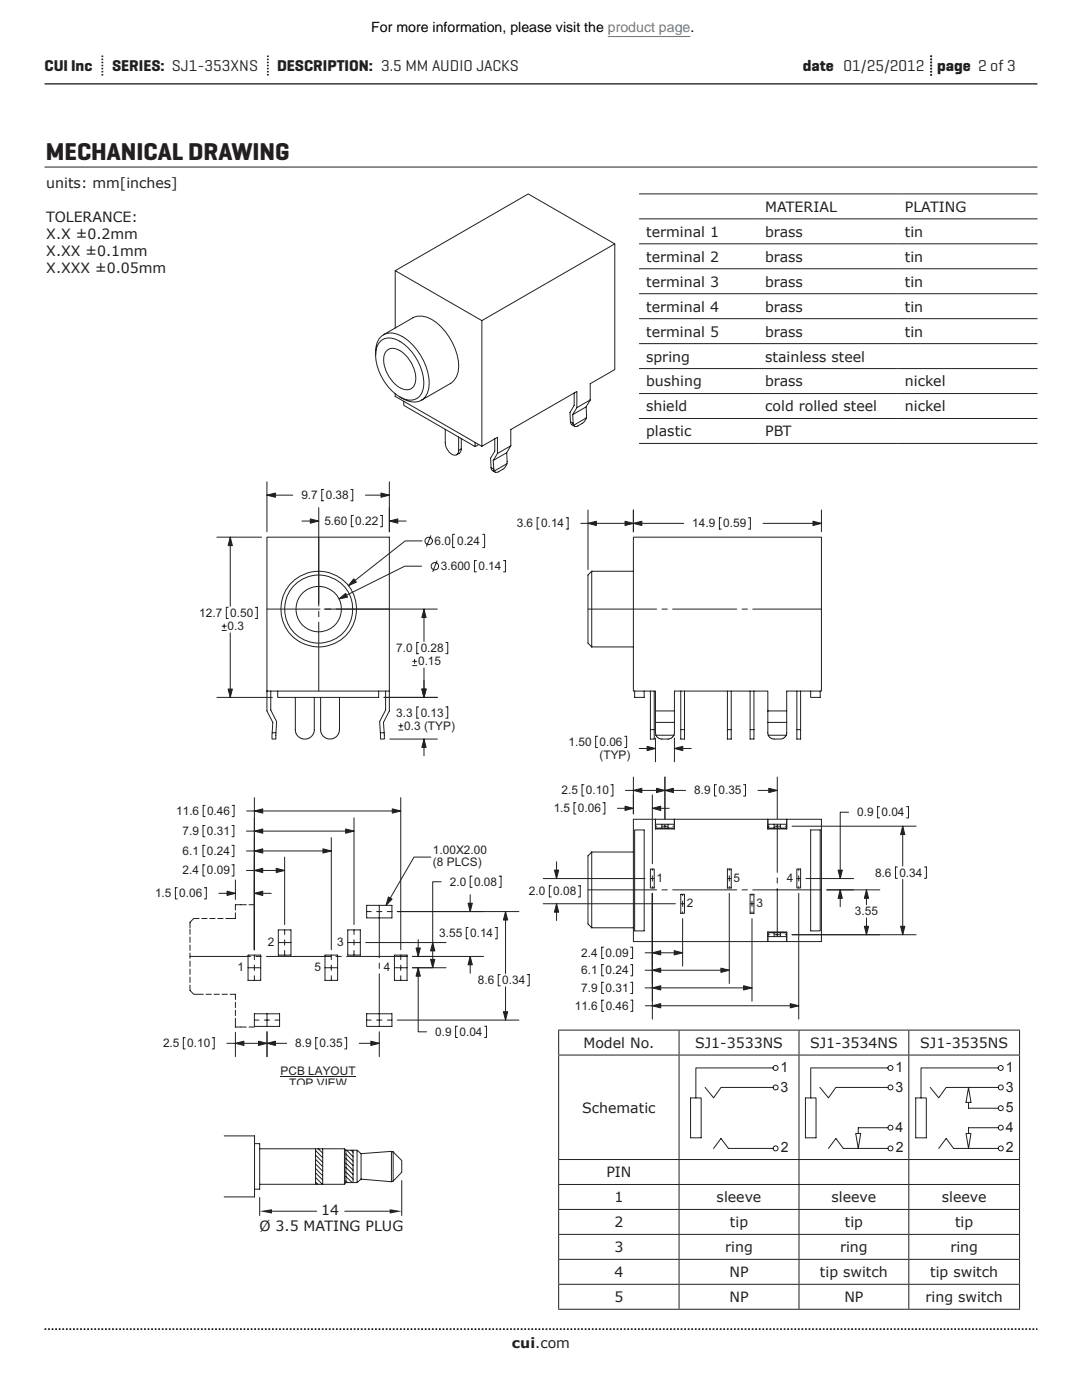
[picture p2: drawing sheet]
<svg xmlns="http://www.w3.org/2000/svg" width="216mm" height="279mm" viewBox="0 0 216 279" stroke-linecap="round" stroke-linejoin="round" font-family="sans-serif">
<path d="M8.9 265.3h198.1" fill="none" stroke="#231f20" stroke-width=".35" stroke-dasharray=".4 .4 .4 .4 .4 .4" stroke-dashoffset=".7" stroke-linecap="butt"/>
<path d="M8.9 16.7h198.1" fill="none" stroke="#231f20" stroke-width=".26"/>
<path d="M20.4 11.1v4M53.4 11.1v4M185.8 11.1v4" fill="none" stroke="#231f20" stroke-width=".35" stroke-dasharray=".3 .3 .3 .3 .3 .3" stroke-dashoffset=".6" stroke-linecap="butt"/>
<g fill="none" stroke="#231f20" stroke-width=".2">
<path d="M122.7 48.7l-17.3-10-26.5 15.3M75 70.9v-.6a3.5 3.5 0 0 1 2.4-3.8 6.9 6.9 0 0 1 5.8 3.4 10.2 10.2 0 0 1 2.2 8 2.96 2.96 0 0 1-4.4 2l-1.2-.7M75.9 68.1a3.1 3.1 0 0 1 3.9 0 10.2 10.2 0 0 1 4.6 9.5 2.66 2.66 0 0 1-3.9 1.9 10 10 0 0 1-5.4-9.7l.4-1.2zM76.5 66.8l5.9-3.4a4 4 0 0 1 4.5 .9 12 12 0 0 1 4.6 9.2 3.7 3.7 0 0 1-1.6 3l-5.8 3.4M77.1 70a2.27 2.27 0 0 1 3.1 .2 6.7 6.7 0 0 1 2.6 6.2 1.82 1.82 0 0 1-2.8 1.1 6.8 6.8 0 0 1-3.3-6.6zM78.9 78.6v.5l17.2 10M96.1 64l-17.2-10v11.4M114.6 78.4v2.5l-.9 1.4 .1 1.9M117.8 79.8v-3.2l4.9-2.8v-25.1l-26.6 15.3v25.1l3.2-1.8v3.2M117.8 79.8l-.8 1.4-2.7 1.5M117.8 79.8l-2.7 1.6M80.6 80.1v.8l14.2 8.2"/>
<path d="M88.8 85.7v2.7a2.64 2.64 0 0 0 1.9 2.4 .8 .8 0 0 0 .8-.9M91.5 87.2v2.7M92 89.6v.3a1.21 1.21 0 0 1-.9 .9M92 87.5v2.1M92 89.6l-.5 .3M94.8 88.3v.8M95.5 88.7l-.7 .4M98 93.3l.2 .5 .6 .4M98 93.3l.5 .3M98.4 91.9l.1 1.7M98.5 93.6l.1 .4M98.7 87.6v2.4l-.8 1.5 .1 1.8"/>
<path d="M99.3 90.5l-.9 1.4M101.1 90.4v2.2M101.1 92.6l-.6 1-1.2 .6a.5 .5 0 0 1-.7-.2M101.1 92.6l-2.5 1.4M101.9 89l-.8 1.4-2.7 1.5M101.9 89l-2.6 1.5M113.8 84.2l.2 .5 .6 .4M113.8 84.2l.6 .3M114.3 82.7l.1 1.8M114.4 84.5l.1 .4M115.1 81.4v-3.3l-13.2 7.6v3.3M115.1 81.4l-.8 1.3"/>
<path d="M117 81.2v2.2M117 83.4l-.5 .8-1.3 .9a.51 .51 0 0 1-.7-.2M117 83.4l-2.5 1.5M118.1 114v15.1M118.1 114l-.8 .8v13.6l.8 .7M118.1 114h8.3M118.1 129.1h8.3M126.6 137.9v1.3h1.9v-1.3M129.8 137.9v7.7M130.5 137.9v7.7M135.8 137.9v7.7M136.6 137.9v7.7"/>
<path d="M145.1 137.9v7.7M145.9 137.9v7.7M149.7 137.9v7.7M150.4 137.9v7.7M159 137.9v7.7M159.7 137.9v7.7M161.8 137.9v1.3h1.9v-1.3M50.8 159.2v30.3M80 159.2v30.3M129.8 145.6h.7v1.9h-.7zM130.8 141.9v-4h-4.4v-30.7h37.5v30.7h-6.9v8.5l-.1 .3M130.8 141.9l.1 4.8"/>
<path d="M130.8 141.9h3.8M130.8 144.2h3.8M130.9 146.7l.5 .6 .7 .2M130.9 146.7h3.6M134.5 146.7l-.4 .5-.4 .2-1.6 .1M135.8 145.6h.8v1.9h-.8zM145.1 145.6h.8v1.9h-.8zM149.7 145.6h.7v1.9h-.7zM153.2 141.9v-4h-18.6v8.3l-.1 .5M153.2 141.9l.1 4.8M153.2 141.9h3.8M153.2 144.2h3.8"/>
<path d="M153.3 146.7l.5 .6 .7 .2M153.3 146.7h3.6M156.9 146.7l-.3 .5-.5 .2-1.6 .1M159 145.6h.7v1.9h-.7zM35.4 177.2h-.4v2.2h.4M40.8 177.2h.4v2.2h-.4M40.9 172.6h-.4v2.2h.4M40.9 168.7h-.4v2.2h.4M40.9 164.7h-.4v2.3h.4M40.9 160.7h-.4v2.3h.4M43.7 178.3h3.3M46.3 172.6h.4v2.2h-.4"/>
<path d="M46.3 168.7h.4v2.2h-.4M46.3 164.7h.4v2.3h-.4M46.3 160.7h.4v2.3h-.4M47 175.6v3.9M49.2 173.7h7.6M49.2 169.8h16.9M49.2 165.9h21.4M49.2 161.9h30.8M50.8 178.3h3.3M56.8 171.1v13.4M66.1 167.2v22.3M70.6 163.2v21.3"/>
<path d="M88 176h-1.7v17.1M93.8 178.6v3.3M94.2 174.9h-.4v2.2h.4M99.6 174.9h.4v2.2h-.4M118.1 170v15.2M118.1 170l-.8 .8v13.6l.8 .8M118.1 170h8.3M126.4 163.5h37.5v24.4h-37.5zM126.6 165.6h1.9v20.2h-1.9zM129.8 173.4h.7v3.8h-.7zM130.8 164.5h1.3v.8h-1.3zM130.8 165.3v.1h3.8v-.1"/>
<path d="M130.8 163.5v1M132.1 164.5h1.2M132.1 165.3h1.2M133.3 164.5h1.3v.8h-1.3zM134.6 163.5v1M135.8 178.5h.8v3.8h-.8zM145.1 173.4h.8v3.8h-.8zM149.7 178.5h.7v3.8h-.7zM153.2 165.3v.1h3.8v-.1M153.2 163.5v1M154.5 164.5h-1.3v.8h1.3M154.5 164.5v.8"/>
<path d="M154.5 164.5h1.2M154.5 165.3h1.2M155.7 164.5h1.3v.8h-1.3zM157 163.5v1M159 173.4h.7v3.8h-.7zM161.8 165.6h1.9v20.2h-1.9zM37.9 196.6v1.1l.8 .7h1.9M37.9 190.9h12.1M37.9 185.4v1.1M37.9 187v1.1M37.9 188.6v1.1M37.9 190.2v1.1"/>
<path d="M37.9 191.8v1.1M37.9 193.4v1.1M37.9 195v1.1M39.7 183.3h-1.1l-.7 .8v1M40.3 183.3h1M41.1 198.4h1.1M41.9 183.3h1M42.7 198.4h1.1M43.5 183.3h1M44.3 198.4h1.1M45.9 198.4h1.1v1.1M47 182.2v1.1h-1.9"/>
<path d="M48 180.6h-1v1M48.1 180.6h1.1M49.5 193.1h2.5M49.5 190.6h2.5v5.1h-2.5zM49.7 180.6h1.1M50.8 190.6v.9M50.8 192.6v1.1M50.8 194.7v1M51 190.9h1.1M53.2 190.9h12.8M55.5 188.1h2.6M55.5 185.6h2.6v5h-2.6z"/>
<path d="M56.8 185.6v.9M56.8 187.6v1M56.8 189.7v.9M64.8 193.1h2.6M64.8 190.6h2.6v5.1h-2.6zM66.1 190.6v.9M66.1 192.6v1.1M66.1 194.7v1M67 190.9h1.1M69.2 190.9h12M69.4 188.1h2.5M69.4 185.6h2.5v5h-2.5z"/>
<path d="M70.6 185.6v.9M70.6 187.6v1M70.6 189.7v.9M73 188.1h16M73.2 181.9h.9M73.2 180.7h5v2.5h-5zM75.1 181.9h1.1M75.7 180.7v10.4M75.7 192.2v1.1M75.7 194.3v10.5M77.3 181.9h.9M78.7 193.1h2.5"/>
<path d="M78.7 190.6h2.5v5.1h-2.5zM79.3 181.9h24.2M80 190.6v.9M80 192.6v1.1M80 194.7v1M82.3 193.1h6.7M82.3 190.9h14.2M83.4 193.1v12.8h1.7M83.4 187.5v3.4M93.4 185.1h-.4v2.3h.4M93.8 190.9v3.3M98.8 185.1h.4v2.3h-.4"/>
<path d="M99.8 194.5h-.4v2.2h.4M100.9 181.9v12.4M100.9 196.9v6.7M105.2 194.5h.4v2.2h-.4M118.1 185.2h8.3M153.2 186.1v-.1h3.8v.1M153.2 186.9v1M154.5 186.2l-1.3-.1v.8h1.3M154.5 186.2v.7M154.5 186.2h1.2M154.5 186.9h1.2M155.7 186.2l1.3-.1v.8h-1.3"/>
<path d="M155.7 186.2v.7M157 186.9v1M37 207.1h-.4v2.2h.4M42.4 207.1h.3v2.2h-.3M45.3 208.2h11.9M47 203.2v1.8h1M47 200v1.1M47 201.6v1.1M47 206v4.9M48.1 205h1.1M49.7 205h1.1M50.8 202.3h5v2.5h-5z"/>
<path d="M50.8 203.6h.9M52.7 203.6h1.1M53.3 202.3v2.5M53.3 205.9v5M54.9 203.6h.9M63.4 207.1h-.4v2.2h.4M68.8 207.1h.4v2.2h-.4M71.7 208.2h4M73.2 202.3h5v2.5h-5zM73.2 203.6h.9M75.1 203.6h1.1M75.7 205.9v5"/>
<path d="M77.3 203.6h.9M79.3 203.6h24.2M91.3 204.8h-.4v2.2h.4M96.7 204.8h.4v2.2h-.4"/>
</g>
<path d="M47 208.2l1.7-.4v.8z" fill="#231f20"/>
<path d="M47 208.2l1.7-.4v.8z" fill="none" stroke="#231f20" stroke-width=".2"/>
<path d="M51.6 207.8l1.7 .4-1.7 .4z" fill="#231f20"/>
<path d="M51.6 207.8l1.7 .4-1.7 .4z" fill="none" stroke="#231f20" stroke-width=".2"/>
<path d="M53.3 208.2l1.7-.4v.8z" fill="#231f20"/>
<path d="M53.3 208.2l1.7-.4v.8z" fill="none" stroke="#231f20" stroke-width=".2"/>
<path d="M74 207.8l1.7 .4-1.7 .4z" fill="#231f20"/>
<path d="M74 207.8l1.7 .4-1.7 .4z" fill="none" stroke="#231f20" stroke-width=".2"/>
<path d="M45.3 177.9l1.7 .4-1.7 .4z" fill="#231f20"/>
<path d="M45.3 177.9l1.7 .4-1.7 .4z" fill="none" stroke="#231f20" stroke-width=".2"/>
<path d="M50.8 178.3l1.6-.4v.8z" fill="#231f20"/>
<path d="M50.8 178.3l1.6-.4v.8z" fill="none" stroke="#231f20" stroke-width=".2"/>
<path d="M50.8 173.7l1.6-.4v.8z" fill="#231f20"/>
<path d="M50.8 173.7l1.6-.4v.8z" fill="none" stroke="#231f20" stroke-width=".2"/>
<path d="M55.1 173.3l1.7 .4-1.7 .4z" fill="#231f20"/>
<path d="M55.1 173.3l1.7 .4-1.7 .4z" fill="none" stroke="#231f20" stroke-width=".2"/>
<path d="M50.8 169.8l1.6-.4v.9z" fill="#231f20"/>
<path d="M50.8 169.8l1.6-.4v.9z" fill="none" stroke="#231f20" stroke-width=".2"/>
<path d="M64.4 169.4l1.7 .4-1.7 .5z" fill="#231f20"/>
<path d="M64.4 169.4l1.7 .4-1.7 .5z" fill="none" stroke="#231f20" stroke-width=".2"/>
<path d="M50.8 165.9l1.6-.5v.9z" fill="#231f20"/>
<path d="M50.8 165.9l1.6-.5v.9z" fill="none" stroke="#231f20" stroke-width=".2"/>
<path d="M69 165.4l1.6 .5-1.6 .4z" fill="#231f20"/>
<path d="M69 165.4l1.6 .5-1.6 .4z" fill="none" stroke="#231f20" stroke-width=".2"/>
<path d="M50.8 161.9l1.6-.5v.9z" fill="#231f20"/>
<path d="M50.8 161.9l1.6-.5v.9z" fill="none" stroke="#231f20" stroke-width=".2"/>
<path d="M78.3 161.4l1.7 .5-1.7 .4z" fill="#231f20"/>
<path d="M78.3 161.4l1.7 .5-1.7 .4z" fill="none" stroke="#231f20" stroke-width=".2"/>
<path d="M100.9 181.9l.4 1.7h-.9z" fill="#231f20"/>
<path d="M100.9 181.9l.4 1.7h-.9z" fill="none" stroke="#231f20" stroke-width=".2"/>
<path d="M100.4 201.9h.9l-.4 1.7z" fill="#231f20"/>
<path d="M100.4 201.9h.9l-.4 1.7z" fill="none" stroke="#231f20" stroke-width=".2"/>
<path d="M85.9 191.5h.9l-.5 1.6z" fill="#231f20"/>
<path d="M85.9 191.5h.9l-.5 1.6z" fill="none" stroke="#231f20" stroke-width=".2"/>
<path d="M86.3 188.1l.5 1.7h-.9z" fill="#231f20"/>
<path d="M86.3 188.1l.5 1.7h-.9z" fill="none" stroke="#231f20" stroke-width=".2"/>
<path d="M83 189.2h.9l-.5 1.7z" fill="#231f20"/>
<path d="M83 189.2h.9l-.5 1.7z" fill="none" stroke="#231f20" stroke-width=".2"/>
<path d="M83.4 193.1l.5 1.7h-.9z" fill="#231f20"/>
<path d="M83.4 193.1l.5 1.7h-.9z" fill="none" stroke="#231f20" stroke-width=".2"/>
<path d="M93.8 190.9l.4 1.6h-.8z" fill="#231f20"/>
<path d="M93.8 190.9l.4 1.6h-.8z" fill="none" stroke="#231f20" stroke-width=".2"/>
<path d="M93.4 180.3h.8l-.4 1.6z" fill="#231f20"/>
<g fill="none" stroke="#231f20" stroke-width=".2">
<path d="M117.3 121.6h13.7M132.1 121.6h1.1M134.2 121.6h12.8M148.1 121.6h1M150.2 121.6h13.7M116.5 156.6h-.4v2.3h.4M121.9 156.6h.4v2.3h-.4M124.8 157.7h12M126.4 155.1v7.3M130.2 158.7v13.7M132.7 155.1v8.3M143 156.6h-.4v2.3h.4"/>
<path d="M148.4 156.6h.4v2.3h-.4M151.3 157.7h3.8M155.1 155.1v8.3M108.4 175.3h20.3M110 176.8h-.4v2.2h.4M111.1 172v3.3M114.9 160.2h-.4v2.3h.4M115.4 176.8h.4v2.2h-.4M117.3 177.6h13.7M120.3 160.2h.4v2.3h-.4M123.2 161.3h3.2M129.8 175.3h.7"/>
<path d="M130.2 178.3v25.1M130.2 161.3h3.3M130.2 173.4v.3M130.2 174.8v1M130.2 176.9v.3M130.8 164.9h.3M130.8 163.5v1.9M132.1 177.6h1.1M132.1 164.9h1.1M132.7 164.5v.8M134.2 177.6h12.8M134.3 164.9h.3"/>
<path d="M134.6 163.5v1.9M136.2 178.5v.3M136.2 179.8v1.1M145.1 175.3h.8M145.5 178.3v18M145.5 173.4v.3M145.5 174.8v1M145.5 176.9v.3M148.1 177.6h1M150 178.5v.3M150 179.8v1.1M150.2 177.6h13.7"/>
<path d="M153.2 164.9h.3M153.2 163.5v1.9M154.6 164.9h1M155.1 164.5v9.6M155.1 175.2v1M155.1 177.3v9.6M156.7 164.9h.3M157 163.5v1.9M158 164.9h24.8M159 175.3h.7M159.4 178.3v25.1M159.4 173.4v.3"/>
<path d="M159.4 174.8v1M159.4 176.9v.3M160.8 175.3h9.5M165 177.6h10.6M167.7 177.6v3.3M169.3 162.1h-1.6v13.2M172.9 177.6v3M175.5 161h-.4v2.2h.4M179.1 173h-.4v2.3h.4M180.1 164.9v7.9M180.1 175.5v11M180.9 161h.4v2.2h-.4"/>
<path d="M184.5 173h.4v2.3h-.4M93.4 180.3h.8l-.4 1.6zM108.4 180.4h26.4M111.1 180.4v3.3M120.5 189h-.4v2.3h.4M120.5 196h-.4v2.3h.4M120.5 192.5h-.4v2.3h.4M120.5 199.6h-.4v2.2h.4M125.8 189h.4v2.3h-.4M125.8 196h.4v2.3h-.4M125.8 192.5h.4v2.3h-.4M125.9 199.6h.3v2.2h-.3"/>
<path d="M128.7 190.2h7.5M128.7 197.2h21.3M128.7 193.6h16.8M135.8 180.4h.8M136.2 183.3v9.5M136.2 182v.3M149.7 180.4h.7M150 183.3v16.5M150 182v.3M153.2 186.5h.3M153.2 186v1.9M154.6 186.5h1"/>
<path d="M156.7 186.5h.3M157 186v1.9M172.9 183.2v3.3M182.8 186.5h-24.8M128.7 200.7h30.7"/>
</g>
<path d="M172.9 177.6l.4 1.7h-.8z" fill="#231f20"/>
<path d="M172.9 177.6l.4 1.7h-.8z" fill="none" stroke="#231f20" stroke-width=".2"/>
<path d="M172.5 184.9h.8l-.4 1.6z" fill="#231f20"/>
<path d="M172.5 184.9h.8l-.4 1.6z" fill="none" stroke="#231f20" stroke-width=".2"/>
<path d="M124.7 160.9l1.7 .4-1.7 .4z" fill="#231f20"/>
<path d="M124.7 160.9l1.7 .4-1.7 .4z" fill="none" stroke="#231f20" stroke-width=".2"/>
<path d="M130.2 161.3l1.6-.4v.8z" fill="#231f20"/>
<path d="M130.2 161.3l1.6-.4v.8z" fill="none" stroke="#231f20" stroke-width=".2"/>
<path d="M130.2 190.2l1.6-.5v.9z" fill="#231f20"/>
<path d="M130.2 190.2l1.6-.5v.9z" fill="none" stroke="#231f20" stroke-width=".2"/>
<path d="M134.5 189.7l1.7 .5-1.7 .4z" fill="#231f20"/>
<path d="M134.5 189.7l1.7 .5-1.7 .4z" fill="none" stroke="#231f20" stroke-width=".2"/>
<path d="M130.2 197.2l1.6-.5v.9z" fill="#231f20"/>
<path d="M130.2 197.2l1.6-.5v.9z" fill="none" stroke="#231f20" stroke-width=".2"/>
<path d="M148.4 196.7l1.6 .5-1.6 .4z" fill="#231f20"/>
<path d="M148.4 196.7l1.6 .5-1.6 .4z" fill="none" stroke="#231f20" stroke-width=".2"/>
<path d="M110.6 173.6h.9l-.4 1.7z" fill="#231f20"/>
<path d="M110.6 173.6h.9l-.4 1.7z" fill="none" stroke="#231f20" stroke-width=".2"/>
<path d="M111.1 180.4l.4 1.6h-.9z" fill="#231f20"/>
<path d="M111.1 180.4l.4 1.6h-.9z" fill="none" stroke="#231f20" stroke-width=".2"/>
<path d="M167.2 173.6h.9l-.4 1.7z" fill="#231f20"/>
<path d="M167.2 173.6h.9l-.4 1.7z" fill="none" stroke="#231f20" stroke-width=".2"/>
<path d="M167.7 177.6l.4 1.7h-.9z" fill="#231f20"/>
<path d="M167.7 177.6l.4 1.7h-.9z" fill="none" stroke="#231f20" stroke-width=".2"/>
<path d="M126.4 157.7l1.7-.4v.9z" fill="#231f20"/>
<path d="M126.4 157.7l1.7-.4v.9z" fill="none" stroke="#231f20" stroke-width=".2"/>
<path d="M131 157.3l1.7 .4-1.7 .5z" fill="#231f20"/>
<path d="M131 157.3l1.7 .4-1.7 .5z" fill="none" stroke="#231f20" stroke-width=".2"/>
<path d="M132.7 157.7l1.7-.4v.9z" fill="#231f20"/>
<path d="M132.7 157.7l1.7-.4v.9z" fill="none" stroke="#231f20" stroke-width=".2"/>
<path d="M153.4 157.3l1.7 .4-1.7 .5z" fill="#231f20"/>
<path d="M153.4 157.3l1.7 .4-1.7 .5z" fill="none" stroke="#231f20" stroke-width=".2"/>
<path d="M130.2 193.6l1.6-.4v.9z" fill="#231f20"/>
<path d="M130.2 193.6l1.6-.4v.9z" fill="none" stroke="#231f20" stroke-width=".2"/>
<path d="M143.8 193.2l1.7 .4-1.7 .5z" fill="#231f20"/>
<path d="M143.8 193.2l1.7 .4-1.7 .5z" fill="none" stroke="#231f20" stroke-width=".2"/>
<path d="M130.2 200.7l1.6-.4v.8z" fill="#231f20"/>
<path d="M130.2 200.7l1.6-.4v.8z" fill="none" stroke="#231f20" stroke-width=".2"/>
<path d="M157.7 200.3l1.7 .4-1.7 .4z" fill="#231f20"/>
<path d="M157.7 200.3l1.7 .4-1.7 .4z" fill="none" stroke="#231f20" stroke-width=".2"/>
<path d="M180.1 164.9l.5 1.7h-.9z" fill="#231f20"/>
<path d="M180.1 164.9l.5 1.7h-.9z" fill="none" stroke="#231f20" stroke-width=".2"/>
<path d="M179.7 184.9h.9l-.5 1.6z" fill="#231f20"/>
<g fill="none" stroke="#231f20" stroke-width=".2">
<path d="M107.6 103.3h-.4v2.3h.4M113 103.3h.4v2.3h-.4M115.9 104.4h20.5M117.3 101.8v11.9M126.4 101.8v4.3M143.9 103.3h-.4v2.3h.4M149.3 103.3h.4v2.3h-.4M152.3 104.4h11.6M163.9 101.8v4.3M119.2 146.9h-.3v2.3h.3M124.6 146.9h.4v2.3h-.4M127.5 149.4h3.3"/>
<path d="M130.8 147.3v4.7M134.6 147.3v4.7M134.6 149.4h3.3M179.7 184.9h.9l-.5 1.6z"/>
</g>
<path d="M124.7 104l1.7 .4-1.7 .5z" fill="#231f20"/>
<path d="M124.7 104l1.7 .4-1.7 .5z" fill="none" stroke="#231f20" stroke-width=".2"/>
<path d="M117.3 104.4l1.7-.4v.9z" fill="#231f20"/>
<path d="M117.3 104.4l1.7-.4v.9z" fill="none" stroke="#231f20" stroke-width=".2"/>
<path d="M162.2 104l1.7 .4-1.7 .5z" fill="#231f20"/>
<path d="M162.2 104l1.7 .4-1.7 .5z" fill="none" stroke="#231f20" stroke-width=".2"/>
<path d="M126.4 104.4l1.7-.4v.9z" fill="#231f20"/>
<path d="M126.4 104.4l1.7-.4v.9z" fill="none" stroke="#231f20" stroke-width=".2"/>
<path d="M129.1 149l1.7 .4-1.7 .4z" fill="#231f20"/>
<path d="M129.1 149l1.7 .4-1.7 .4z" fill="none" stroke="#231f20" stroke-width=".2"/>
<path d="M134.6 149.4l1.6-.4v.8z" fill="#231f20"/>
<path d="M134.6 149.4l1.6-.4v.8zM86 171.1h-3.4l-5.6 9.6M56 214.8h15" fill="none" stroke="#231f20" stroke-width=".2"/>
<path d="M77.5 179l.7 .4-1.2 1.3z" fill="#231f20"/>
<g fill="none" stroke="#231f20" stroke-width=".2">
<path d="M53.3 96.2v9.9M53.3 98.8h5.1M64.6 97.7h-.4v2.2h.4M70 97.7h.4v2.2h-.4M72.9 98.8h4.8M77.7 96.2v9.9M43.3 107.2h8.9M45.9 107.2v13.8M60.2 104h3.4M63.6 101.3v19.7M70.5 102.9h-.4v2.2h.4M75.9 102.9h.4v2.2h-.4"/>
<path d="M77.7 104h3.3M84.1 113h-3.3l-13.1 6.5M84.2 107.9h-3.3l-11.4 9M86 106.9l-.9 2.1M87.2 111.9l-.8 2.2M90.7 106.6h-.4v2.7h.4M95.1 111.9h-.4v2.2h.4M96.3 106.6h.4v2.7h-.4M100.5 111.9h.4v2.2h-.4M43.3 139.2h11M44.3 125.8h.9M44.3 125h.9"/>
<path d="M44.7 124.5v.9M45.6 121.2h-.4v2.2h.4M45.9 126.3v12.9M50.9 121.2h.4v2.2h-.4M53.3 137.9v-30.7h24.4v34.7l-1.2 2.3 .2 2M53.3 137.9h24.4M53.3 137.9v4l1.1 2.3-.1 2M53.3 121.6h10.6M54 137.9v3.8l1.2 2.3-.1 2.2M55.4 137.9v1.3h20.2v-1.3M58.9 139.2v6.7l.3 .7 .4 .5 1 .4h.7l.5-.3 .5-.5 .3-.5 .1-7M63.6 124.2v13.7"/>
<path d="M63.6 122v1.1M64 139.2v6.7l.2 .6 .3 .4 1.1 .6 1.2-.3 .5-.4 .4-.6v-7M64.7 121.6h22.6M76.9 137.9v3.8l-1.1 2.3 .1 2.2M82.3 132.8h.9M82.3 132h.9M82.7 131.6v.8M83.6 128.2h-.4v2.3h.4M84.6 121.6v6.4M84.6 133.3v5.9M87.3 139.2h-10.7M89 128.2h.3v2.3h-.3"/>
<path d="M54.3 146.2h.8l-.1 1.3h-.7zM75.9 146.2v1.3h.8v-1.3M75.9 146.2h.8M77.8 147.5h9.5M79.6 145.7h.8M79.6 144.8h.8M80 144.4v.9M83.6 141.1h-.4v2.2h.4M84.6 147.5v3.4M89 141.1h.3v2.2h-.3M77.5 179l.7 .4-1.2 1.3z"/>
<circle cx="85.5" cy="108" r=".75"/>
<circle cx="86.8" cy="113" r=".74"/>
<circle cx="63.6" cy="121.6" r="7.6"/>
<circle cx="63.6" cy="121.6" r="4.5"/>
<circle cx="63.6" cy="121.6" r="6.8"/>
</g>
<path d="M70.6 115.5l.5 .7-1.6 .7z" fill="#231f20"/>
<path d="M70.6 115.5l.5 .7-1.6 .7z" fill="none" stroke="#231f20" stroke-width=".2"/>
<path d="M61.9 103.6l1.7 .4-1.7 .4z" fill="#231f20"/>
<path d="M61.9 103.6l1.7 .4-1.7 .4z" fill="none" stroke="#231f20" stroke-width=".2"/>
<path d="M77.7 104l1.7-.4v.8z" fill="#231f20"/>
<path d="M77.7 104l1.7-.4v.8z" fill="none" stroke="#231f20" stroke-width=".2"/>
<path d="M76 98.4l1.7 .4-1.7 .4z" fill="#231f20"/>
<path d="M76 98.4l1.7 .4-1.7 .4z" fill="none" stroke="#231f20" stroke-width=".2"/>
<path d="M53.3 98.8l1.6-.4v.8z" fill="#231f20"/>
<path d="M53.3 98.8l1.6-.4v.8z" fill="none" stroke="#231f20" stroke-width=".2"/>
<path d="M84.6 147.5l.4 1.7h-.8z" fill="#231f20"/>
<path d="M84.6 147.5l.4 1.7h-.8z" fill="none" stroke="#231f20" stroke-width=".2"/>
<path d="M84.6 121.6l.4 1.6h-.8z" fill="#231f20"/>
<path d="M84.6 121.6l.4 1.6h-.8z" fill="none" stroke="#231f20" stroke-width=".2"/>
<path d="M45.5 137.5h.9l-.5 1.7z" fill="#231f20"/>
<path d="M45.5 137.5h.9l-.5 1.7z" fill="none" stroke="#231f20" stroke-width=".2"/>
<path d="M45.9 107.2l.5 1.7h-.9z" fill="#231f20"/>
<path d="M45.9 107.2l.5 1.7h-.9z" fill="none" stroke="#231f20" stroke-width=".2"/>
<path d="M84.2 137.5h.8l-.4 1.7z" fill="#231f20"/>
<path d="M84.2 137.5h.8l-.4 1.7z" fill="none" stroke="#231f20" stroke-width=".2"/>
<path d="M84.2 137.5h.8l-.4 1.7z" fill="#231f20"/>
<path d="M84.2 137.5h.8l-.4 1.7z" fill="none" stroke="#231f20" stroke-width=".2"/>
<path d="M67.7 119.5l1.3-1.1 .3 .8z" fill="#231f20"/>
<g fill="none" stroke="#231f20" stroke-width=".2">
<path d="M8.9 33.3h198.1M127.5 38.7h79.5M127.5 43.7h79.5M127.5 48.7h79.5M127.5 53.6h79.5M127.5 58.6h79.5M127.5 63.6h79.5M127.5 68.6h79.5M127.5 73.6h79.5M127.5 78.5h79.5M127.5 83.5h79.5M127.5 88.5h79.5"/>
<path d="M67.7 119.5l1.3-1.1 .3 .8zM111.4 205.6h92.1M111.4 210.6h92.1M111.5 205.7v4.8M111.5 210.6v20.7M135.5 205.7v4.8M135.5 210.6v20.7M137.8 219.1h2.1v8h-2.1zM140.7 217l1.7 2.1 1.5-2.1h10.4M154.3 213.1h-15.4v6M159.4 205.7v4.8M159.4 210.6v20.7"/>
<path d="M160.7 219.1h2.1v8h-2.1zM163.6 217l1.7 2.1 1.5-2.1h10.4M177.2 213.1h-15.4v6M181.3 205.7v4.8M181.3 210.6v20.7M182.7 219.1h2.1v8h-2.1zM185.6 217l1.7 2.1 1.5-2.1h10.4M193.3 217l.4 3h-.9zM199.2 213.1h-15.4v6M203.4 205.7v4.8M203.4 210.6v20.7M51.8 239v3.6"/>
<path d="M80.2 235.6v7M111.4 231.4h92.1M111.4 236.4h92.1M111.5 231.5v4.8M111.5 236.5v4.8M135.5 231.5v4.8M135.5 236.5v4.8M142.4 229.2l1.5-2 1.4 2h9M159.4 231.5v4.8M159.4 236.5v4.8M165.3 229.2l1.5-2 1.5 2h8.9M170.7 226.2h1l-.4 3z"/>
<path d="M177.2 225.1h-5.9v1.1M181.3 231.5v4.8M181.3 236.5v4.8M187.3 229.2l1.5-2 1.5 2h8.9M192.8 226.2h.9l-.4 3zM193.3 220v1.2h5.9M199.2 225.1h-5.9v1.1M203.4 231.5v4.8M203.4 236.5v4.8M54.3 241.7h8.9M68.8 241.7h9M111.4 241.4h92.1"/>
<path d="M111.4 246.3h92.1M111.4 251.3h92.1M111.4 256.3h92.1M111.5 241.5v4.8M111.5 246.4v4.8M111.5 251.4v4.8M111.5 256.4v4.8M135.5 241.5v4.8M135.5 246.4v4.8M135.5 251.4v4.8M135.5 256.4v4.8M159.4 241.5v4.8"/>
<path d="M159.4 246.4v4.8M159.4 251.4v4.8M159.4 256.4v4.8M181.3 241.5v4.8M181.3 246.4v4.8M181.3 251.4v4.8M181.3 256.4v4.8M203.4 241.5v4.8M203.4 246.4v4.8M203.4 251.4v4.8M203.4 256.4v4.8M111.4 261.3h92.1"/>
<circle cx="154.8" cy="213.1" r=".5"/>
<circle cx="154.8" cy="217" r=".49"/>
<circle cx="177.7" cy="213.1" r=".5"/>
<circle cx="177.7" cy="217" r=".5"/>
<circle cx="199.7" cy="213.1" r=".5"/>
<circle cx="199.7" cy="217" r=".49"/>
<circle cx="154.8" cy="229.2" r=".49"/>
<circle cx="177.7" cy="229.2" r=".5"/>
<circle cx="177.7" cy="225.1" r=".49"/>
<circle cx="199.7" cy="229.2" r=".5"/>
<circle cx="199.7" cy="221.2" r=".49"/>
<circle cx="199.7" cy="225.1" r=".49"/>
</g>
<g fill="#231f20">
<path d="M77.8 241.3l2.4 .4-2.4 .5z"/>
<path d="M51.8 241.7l2.5-.4v.9z"/>
</g>
<g fill="none" stroke="#231f20" stroke-width=".2">
<path d="M44.7 226.7h6.1v12.2h-6.1M50.8 228.2h1v9.1h-1M51.8 236.4h16.9M51.8 229.3h16.9M63 229.3v7.1M63 235.9l.4 .5M63 235l1.3 1.4M63 234.1l1.4 1.4M63 233.2l1.4 1.4M63 232.3l1.4 1.4M63 231.4l1.4 1.4M63 230.5l1.4 1.5"/>
<path d="M63 229.6l1.4 1.4M63.5 229.3l.9 .8M64.4 229.3v7.1M68.7 229.3l.3 .3h2.2l.8 .6M68.7 229.3v7.1M69 229.6v6.4M69 230.3l1.4 1.4M69 231.2l1.4 1.4M69 232.1l1.4 1.5M69 233l1.4 1.4M69 233.9l1.4 1.4M69 234.8l1.3 1.2"/>
<path d="M69 235.7l.4 .3M69 236l-.3 .4M69.2 229.6l1.2 1.3M70 229.6l.4 .4M70.4 229.6v6.4M71.2 229.6v6.4M72 235.3l-.8 .7h-2.2M72 235.3l6.1 .5M72 230.2v5.1M78.1 229.8l-6.1 .4M78.1 229.8v6M78.1 229.8l.3 .1"/>
<path d="M78.4 229.9v5.8l-.3 .1M78.4 229.9l1.8 1.7v2.4l-1.8 1.7"/>
</g>
<path d="M121.3 7.3h16.5" fill="none" stroke="#4582a4" stroke-width=".2"/>
<text font-size="4.9" fill="#231f20" x="9.1" y="31.9">MECHANICAL DRAWING</text>
<g font-size="3.2" fill="#231f20">
<text x="8.9" y="14.2">CUI Inc</text>
<text x="22.4" y="14.2">SERIES: SJ1-353XNS</text>
<text x="55.3" y="14.2">DESCRIPTION: 3.5 MM AUDIO JACKS</text>
<text x="160.2" y="14.2">date 01/25/2012</text>
<text x="187" y="14.2">page 2 of 3</text>
</g>
<text font-size="2.8" x="74.1" y="6.4">For more information, please visit the product page.</text>
<g font-size="2.8" fill="#231f20">
<text x="9.2" y="37.5">units: mm[inches]</text>
<text x="9.2" y="44.2">TOLERANCE:</text>
<text x="9.2" y="47.6">X.X ±0.2mm</text>
<text x="128.9" y="47.2">terminal 1</text>
<text x="152.7" y="42.3">MATERIAL</text>
<text x="152.7" y="47.2">brass</text>
<text x="180.6" y="42.3">PLATING</text>
<text x="180.6" y="47.2">tin</text>
<text x="9.2" y="51">X.XX ±0.1mm</text>
<text x="128.9" y="52.2">terminal 2</text>
<text x="152.7" y="52.2">brass</text>
<text x="180.6" y="52.2">tin</text>
<text x="9.2" y="54.4">X.XXX ±0.05mm</text>
<text x="128.9" y="57.2">terminal 3</text>
<text x="152.7" y="57.2">brass</text>
<text x="180.6" y="57.2">tin</text>
<text x="128.9" y="62.2">terminal 4</text>
<text x="152.7" y="62.2">brass</text>
<text x="180.6" y="62.2">tin</text>
<text x="128.9" y="67.2">terminal 5</text>
<text x="152.7" y="67.2">brass</text>
<text x="180.6" y="67.2">tin</text>
<text x="128.9" y="72.1">spring</text>
<text x="128.9" y="77.1">bushing</text>
<text x="152.7" y="72.1">stainless steel</text>
<text x="152.7" y="77.1">brass</text>
<text x="180.6" y="77.1">nickel</text>
<text x="128.9" y="82.1">shield</text>
<text x="152.7" y="82.1">cold rolled steel</text>
<text x="180.6" y="82.1">nickel</text>
<text x="128.9" y="87.1">plastic</text>
<text x="152.7" y="87.1">PBT</text>
<text x="116.4" y="209.1">Model No.</text>
<text x="138.7" y="209.1">SJ1-3533NS</text>
<text x="161.6" y="209.1">SJ1-3534NS</text>
<text x="183.6" y="209.1">SJ1-3535NS</text>
<text x="155.7" y="214">1</text>
<text x="178.7" y="214">1</text>
<text x="200.7" y="214">1</text>
<text x="155.7" y="217.8">3</text>
<text x="178.7" y="217.8">3</text>
<text x="200.7" y="217.8">3</text>
<text x="200.7" y="222">5</text>
<text x="116.2" y="222.1">Schematic</text>
<text x="178.7" y="225.9">4</text>
<text x="200.7" y="225.9">4</text>
<text x="155.8" y="230">2</text>
<text x="178.7" y="230">2</text>
<text x="200.7" y="230">2</text>
<text x="121" y="235">PIN</text>
<text x="122.6" y="240">1</text>
<text x="143" y="240">sleeve</text>
<text x="165.9" y="240">sleeve</text>
<text x="187.9" y="240">sleeve</text>
<text x="51.8" y="245.7">Ø 3.5 MATING PLUG</text>
<text x="64.1" y="242.4">14</text>
<text x="122.6" y="244.9">2</text>
<text x="145.6" y="244.9">tip</text>
<text x="168.6" y="244.9">tip</text>
<text x="190.6" y="244.9">tip</text>
<text x="122.6" y="249.9">3</text>
<text x="144.7" y="249.9">ring</text>
<text x="167.6" y="249.9">ring</text>
<text x="189.6" y="249.9">ring</text>
<text x="122.6" y="254.9">4</text>
<text x="145.6" y="254.9">NP</text>
<text x="163.6" y="254.9">tip switch</text>
<text x="185.6" y="254.9">tip switch</text>
<text x="122.6" y="259.9">5</text>
<text x="145.6" y="259.9">NP</text>
<text x="168.5" y="259.9">NP</text>
<text x="184.7" y="259.9">ring switch</text>
<text x="102.2" y="269">cui.com</text>
</g>
<g font-size="2.4" fill="#231f20">
<text x="60.1" y="99.6">9.7</text>
<text x="65" y="99.6">0.38</text>
<text x="64.7" y="104.8">5.60 0.22</text>
<text x="103.1" y="105.2">3.6</text>
<text x="108" y="105.2">0.14</text>
<text x="138.1" y="105.2">14.9</text>
<text x="144.3" y="105.2">0.59</text>
<text x="86.7" y="108.7">6.0</text>
<text x="88" y="113.8">3.600</text>
<text x="91.2" y="108.7">0.24</text>
<text x="95.5" y="113.8">0.14</text>
<text x="39.8" y="123.1">12.7 0.50</text>
<text x="45.4" y="125.8">0.3</text>
<text x="79.1" y="130.1">7.0 0.28</text>
<text x="83.4" y="132.8">0.15</text>
<text x="79.1" y="143">3.3 0.13</text>
<text x="80.7" y="145.6">0.3 (TYP)</text>
<text x="113.5" y="148.8">1.50</text>
<text x="119.6" y="148.8">0.06</text>
<text x="119.6" y="151.5">(TYP)</text>
<text x="112.1" y="158.5">2.5 0.10</text>
<text x="138.5" y="158.5">8.9 0.35</text>
<text x="35.2" y="162.6">11.6 0.46</text>
<text x="36.4" y="166.6">7.9 0.31</text>
<text x="110.5" y="162.1">1.5 0.06</text>
<text x="171" y="162.9">0.9 0.04</text>
<text x="36.4" y="170.6">6.1 0.24</text>
<text x="86.4" y="170.5">1.00X2.00</text>
<text x="86.4" y="172.9">(8 PLCS)</text>
<text x="30.9" y="179.1">1.5 0.06</text>
<text x="36.4" y="174.5">2.4 0.09</text>
<text x="89.8" y="176.8">2.0 0.08</text>
<text x="105.5" y="178.7">2.0 0.08</text>
<text x="131" y="176">1</text>
<text x="146.4" y="176">5</text>
<text x="157" y="176">4</text>
<text x="174.6" y="174.9">8.6 0.34</text>
<text x="137.1" y="181">2</text>
<text x="150.9" y="181">3</text>
<text x="170.6" y="182.7">3.55</text>
<text x="53.4" y="188.7">2</text>
<text x="67.3" y="188.7">3</text>
<text x="87.7" y="187">3.55</text>
<text x="93.8" y="187">0.14</text>
<text x="116" y="190.9">2.4 0.09</text>
<text x="47.4" y="193.8">1</text>
<text x="62.8" y="193.8">5</text>
<text x="76.6" y="193.8">4</text>
<text x="95.4" y="196.4">8.6 0.34</text>
<text x="116" y="194.4">6.1 0.24</text>
<text x="116" y="197.9">7.9 0.31</text>
<text x="114.7" y="201.5">11.6 0.46</text>
<text x="32.5" y="209">2.5 0.10</text>
<text x="58.9" y="209">8.9 0.35</text>
<text x="86.8" y="206.7">0.9 0.04</text>
<text x="56" y="214.5">PCB LAYOUT</text>
<text x="57.7" y="216.8">TOP VIEW</text>
</g>
</svg>
